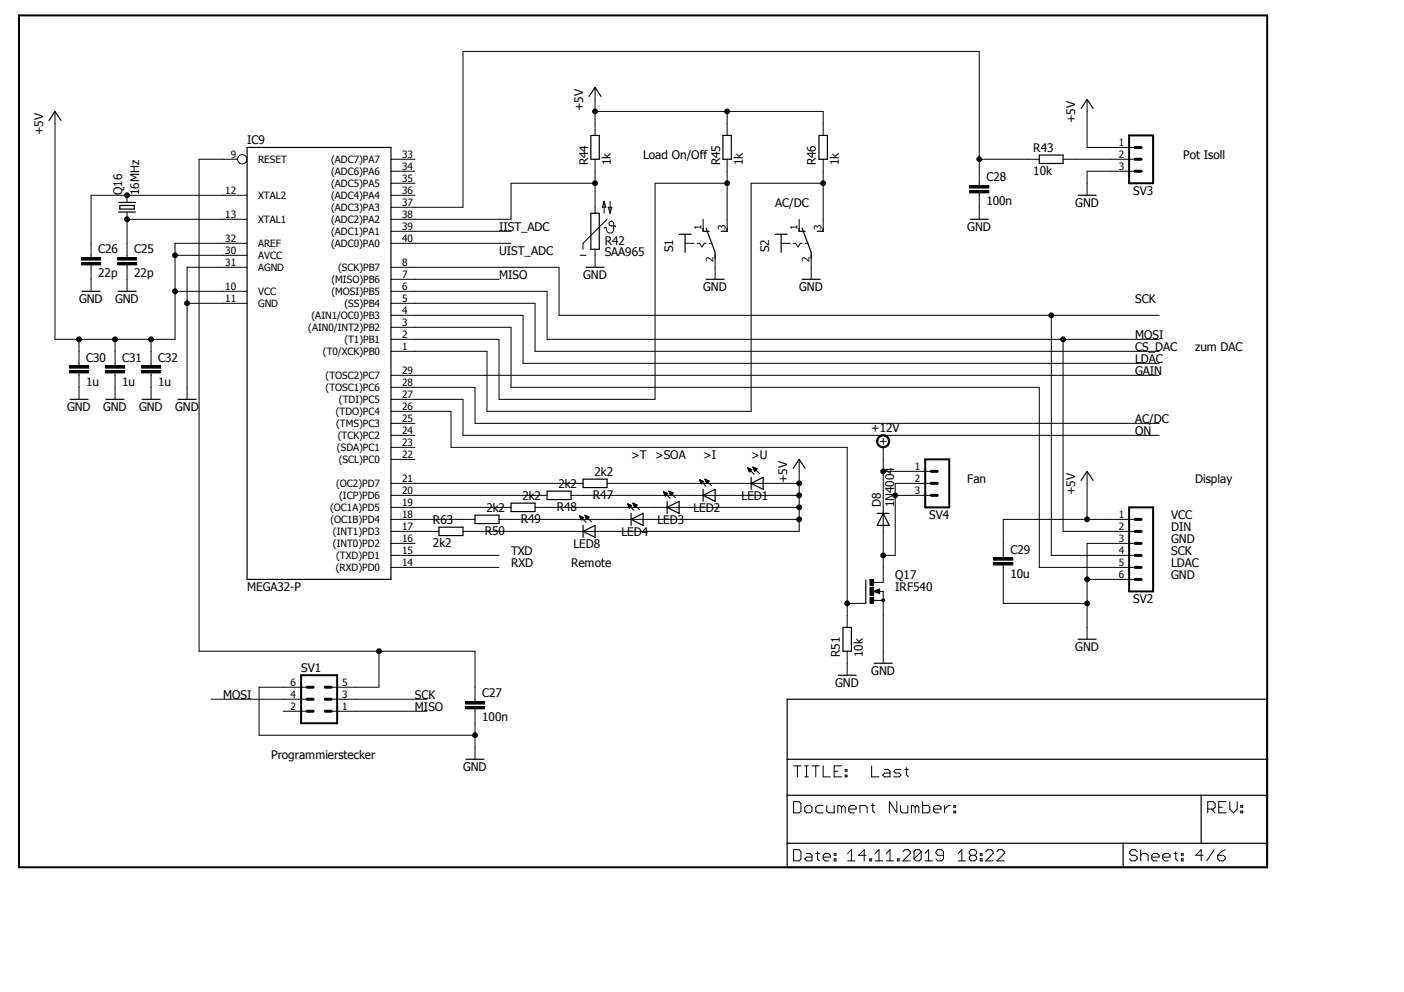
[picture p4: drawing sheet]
<svg xmlns="http://www.w3.org/2000/svg" width="297mm" height="210mm" viewBox="0 0 297 210" stroke-linecap="round" stroke-linejoin="round" font-family="sans-serif">
<path d="M3.5 3l264.9 181.1M268.4 3l-264.9 181.1" fill="none" stroke="#fff" stroke-width=".21"/>
<path d="M4 3.3h264.1v180.2h-264.1zM238.9 28.7h5.1v10.1h-5.1zM195.7 97.2h5.1v10.2h-5.1zM238.9 107.4h5.1v17.7h-5.1zM63.7 142.9h7.6v10.1h-7.6z" fill="none" stroke="#000" stroke-width=".42"/>
<g fill="none" stroke="#000" stroke-width=".25">
<path d="M10.4 25.5l1.2-1.9 1.3 1.9M52.3 31.2h30.4v91.4h-30.4zM124.6 20.4l1.3-1.9 1.3 1.9M125 28.7h1.8v5h-1.8zM152.9 28.7h1.8v5h-1.8zM173.3 28.7h1.7v5h-1.7zM219.9 32.8h5v1.8h-5zM228.7 22.9l1.3-1.9 1.3 1.9M25.1 42.8h3.6M25.1 44.9h3.6M25.4 43.5h3v.7h-3zM124 56.6h3.8"/>
<path d="M125 45.1h1.8v7.6h-1.8zM143.7 49.6h2.5M144.9 49.6v3.8M148.8 48.3v.6h1.2M149.4 48.3l1.9 5.1v1.3M149.4 59.1h3.8M153.8 48.3v.6h-1.2M164 49.6h2.5M165.3 49.6v3.8M169.1 48.3v.6h1.2M169.7 48.3l1.9 5.1v1.3M169.7 59.1h3.8"/>
<path d="M174.2 48.3v.6h-1.3M205.3 46.4h3.8M228.1 41.3h3.8M17.4 61.6h3.8M25 61.6h3.8M14.8 84.5h3.8M22.4 84.5h3.8M30.1 84.5h3.8M37.7 84.5h3.8M167.8 99.1l1.3-1.9 1.2 1.9M92.9 111.5h5.1v1.8h-5.1zM100.5 109h5.1v1.8h-5.1z"/>
<path d="M108.1 106.5h5.1v1.7h-5.1zM115.7 103.9h5.1v1.8h-5.1zM123.4 101.4h5v1.8h-5zM123.4 111.2v2.5M123.4 112.4l2.5-1.2v2.5zM133.5 109.9l2.6-1.3v2.6zM133.5 108.6v2.6M141.1 107.4l2.6-1.3v2.5zM141.1 106.1v2.5M148.8 104.8l2.5-1.3v2.6zM148.8 103.5v2.6M158.9 102.3l2.6-1.3v2.5z"/>
<path d="M158.9 101v2.5M185.6 108.6h2.5M186.9 108.6l1.2 2.6h-2.5zM228.7 101.6l1.3-1.9 1.3 1.9M178.3 132.8h1.8v5h-1.8zM183.2 122.7v5M228.1 135.3h3.8M166.5 148h101.6v35.5h-101.6zM177.3 142.9h3.8M185 140.3h3.8M98.6 160.7h3.8M166.5 168.3h101.6"/>
<path d="M166.5 178.4h101.6M166.5 160.7h101.6M237.6 178.4v5.1M254.1 168.3v10.1"/>
</g>
<g fill="none" stroke="#000" stroke-width=".21">
<path d="M125.9 18.5v10.2M11.6 23.6v48.2h25.4v-20.3h15.3M50.3 33.7h-8.2v104.1h58.4v10.7M82.7 33.7h5.1M82.7 36.2h5.1M82.7 38.8h5.1M125.9 23.6h48.3v5.1M125.9 38.8h-17.8v7.6h-25.4M125.9 33.7v11.4M153.8 38.8h-15.2v45.7h-33v-12.7h-22.9M153.8 23.6v5.1M153.8 33.7v15.2"/>
<path d="M174.2 33.7v15.2M174.2 38.8h-15.3v48.2h-55.9v-12.7h-20.3M205.1 39.3h4.1v.5h-4.1zM207.2 33.7h12.7M207.2 39.3v-28.4h-109.2v33h-15.3M224.9 33.7h15.3M230 21v10.2h10.2M240.2 36.2h-10.2v5.1M17.2 55.5h4.1v.5h-4.1zM17.2 54.5h4.1v.5h-4.1zM19.3 56v5.6M24.8 55.5h4.1v.5h-4.1z"/>
<path d="M24.8 54.5h4.1v.5h-4.1zM26.9 46.4h25.4M26.9 41.3v1.5M26.9 44.9v9.6M26.9 56v5.6M37 54h15.3M52.3 41.3h-33v13.2M52.3 56.6h-12.7v27.9M82.7 41.3h5.1M82.7 48.9h25.4M82.7 51.5h25.4M82.7 56.6h35.6v10.1h126.9"/>
<path d="M82.7 59.1h22.9M122.7 54h1.3M125.9 52.7v3.9M127.8 42.6l.4 1.3h-.8zM127.8 42.6v2.5M128.4 46.4l-5 5.1v1.2M128.7 43.9h.8l-.4 1.2zM129.1 42.6v2.5M130.2 48l-.1-.2h-.8a.5 .5 0 0 1-.5-.5 .5 .5 0 0 1 .5-.5 .5 .5 0 0 1 .5 .5v1.3a.82 .82 0 0 1-1 .7 .82 .82 0 0 1-.5-1.1l-.3-.1-.2 .2M144.9 51.5h2M147.5 51.5h.5l.5 .7 .5-.7h.4M148.8 46.4v2.5"/>
<path d="M150 51.5h.7M151.3 54v5.1M165.3 51.5h1.9M167.8 51.5h.5l.5 .7 .5-.7h.4M169.1 46.4v2.5M170.3 51.5h.7M171.6 54v5.1M205.1 40.3h4.1v.5h-4.1zM207.2 40.8v5.6M14.7 78.4h4.1v.5h-4.1zM14.7 77.4h4.1v.5h-4.1zM16.7 71.8v5.6"/>
<path d="M16.7 78.9v5.6M22.3 78.4h4.1v.5h-4.1zM22.3 77.4h4.1v.5h-4.1zM24.3 71.8v5.6M24.3 78.9v5.6M29.9 78.4h4.1v.5h-4.1zM29.9 77.4h4.1v.5h-4.1zM32 71.8v5.6M32 78.9v5.6M37 61.6h15.3M39.6 64.2h12.7M82.7 61.6h33v10.2h129.5"/>
<path d="M82.7 64.2h30.5v10.1h132M82.7 66.7h28v10.2h134.5M82.7 69.3h25.4v12.7h111.8v38.1h20.3M82.7 79.4h162.5M222.4 66.7v50.8h17.8M224.9 71.8v40.6h15.3M82.7 82h17.8v7.6h144.7M82.7 84.5h15.3v7.6h147.2M82.7 87h12.7v7.7h83.8v38.1M82.7 89.6h5.1M82.7 92.1h5.1M82.7 94.7h5.1"/>
<path d="M82.7 97.2h5.1M158.2 99l1.4 1.4M158.2 99l.8 .4-.5 .5zM158.2 99.1h.3M158.2 99h.1M158.2 99.2h.5M158.3 99.3h.6M158.3 99.4h.7M158.4 99.5h.5M158.4 99.6h.4M158.5 99.7h.2M158.5 99.8h.1"/>
<path d="M159.3 98.8l1.4 1.4M159.3 98.8l.9 .4-.5 .5zM159.3 98.8h.1M159.3 98.9h.2M159.4 99h.3M159.4 99.1h.5M159.5 99.3h.6M159.5 99.2h.6M159.5 99.4h.5M159.6 99.5h.3M159.6 99.6h.2M159.6 99.7h.2"/>
<path d="M169.1 97.2v15.2h-71.1M185.8 92.5a1.4 1.4 0 0 1 2.2 .1 1.4 1.4 0 0 1-.7 2.1 1.4 1.4 0 0 1-1.8-1.3h.2a1.15 1.15 0 0 1 1.7-1 1.15 1.15 0 0 1 .2 1.9 1.15 1.15 0 0 1-1.8-.5l-.1-.4h-.2zM186.2 93.4h1.3M186.9 99.7h10.1M186.9 92.8v1.2M186.9 94.7v28.5h-2.1M230 99.7v10.2M82.7 117.5h22.9M82.7 115h5.1M82.7 112.4h10.2M82.7 109.9h17.8M82.7 107.4h25.4"/>
<path d="M82.7 104.8h33M82.7 102.3h40.7M105.6 109.9h63.5M113.2 107.4h55.9M120.8 104.8h48.3M122.6 109.1l1.4 1.4M122.6 109.1h.1M122.6 109.1l.9 .4M122.6 109.1l.4 .9 .5-.5M122.6 109.3h.3M122.7 109.3h.4M122.7 109.4h.6"/>
<path d="M122.8 109.5h.7M122.8 109.6h.6M122.8 109.7h.5M122.9 109.8h.3M122.9 109.9h.2M123 109.9h.1M123.7 109l1.4 1.4M123.7 109l.9 .4-.5 .5zM123.8 109.1h.1M123.8 109.1h.3M123.9 109.3h.4M123.9 109.4h.7"/>
<path d="M123.9 109.3h.6M123.9 109.5h.6M124 109.6h.4M124 109.7h.3M124.1 109.8h.1M124.1 109.9h.1M128.4 102.3h40.7M132.8 106.6l1.4 1.4M132.8 106.6l.8 .4-.5 .5M132.8 106.6l.3 .9M132.8 106.7h.2M132.8 106.8h.3"/>
<path d="M132.9 106.8h.4M132.9 106.9h.7M133 107.1h.5M133 107h.6M133 107.2h.4M133.1 107.3h.2M133.1 107.5h.1M133.9 106.5l1.4 1.4M133.9 106.5l.9 .3M133.9 106.5l.4 .9 .5-.6M133.9 106.5h.1M133.9 106.6h.3"/>
<path d="M134 106.7h.4M134 106.8h.6M134.1 106.8h.7M134.1 106.9h.6M134.2 107h.4M134.2 107.1h.3M134.2 107.2h.2M134.3 107.3h.1M140.4 104.1l1.4 1.4M140.4 104.1h.1M140.4 104.1l.9 .3M140.4 104.1l.4 .8 .5-.5"/>
<path d="M140.4 104.2h.3M140.5 104.3h.4M140.5 104.4h.6M140.5 104.4h.8M140.6 104.5h.6M140.6 104.6h.5M140.7 104.7h.3M140.8 104.9h.1M141.5 103.9l1.4 1.4M141.5 103.9l.9 .4-.5 .5zM141.6 104h.1M141.6 104.1h.3"/>
<path d="M141.6 104.2h.5M141.7 104.4h.7M141.7 104.3h.6M141.7 104.4h.6M141.8 104.5h.4M141.8 104.6h.3M141.9 104.7h.1M148 101.5l1.4 1.4M148 101.5h.1M148 101.5l.9 .4-.5 .5zM148 101.6h.2M148.1 101.7h.3"/>
<path d="M148.1 101.8h.5M148.2 101.9h.6M148.2 102.1h.5M148.2 102.2h.4M148.3 102.2h.2M148.3 102.3h.2M149.1 101.4l1.4 1.4M149.1 101.4l.9 .4M149.1 101.4l.4 .9 .5-.5M149.1 101.4h.1M149.2 101.5h.2M149.2 101.6h.4"/>
<path d="M149.3 101.7h.6M149.3 101.8h.7M149.3 101.9h.6M149.4 101.9h.4M149.4 102.1h.3M149.5 102.2h.1M189.4 104.8h7.6M197 102.3h-7.6v15.2h-2.5M210.2 119h4.1v.5h-4.1zM210.2 118h4.1v.5h-4.1zM212.3 119.5v8.2h17.7M240.2 115h-10.2v20.3"/>
<path d="M240.2 109.9h-27.9v8.1M80.2 137.8v7.6h-10.1M82.7 120.1h22.9M179.2 127.7h4M179.2 137.8v5.1M184.1 126.4h.7v1.3h-.7zM184.1 122.6h.7v1.3h-.7zM184.1 124.2h.7v1.8h-.7zM184.8 127h2.1M184.8 125.1l1.3-.5v1zM186 125.1h.9v15.2M186.6 126.8h.5l.1 .2-.1 .3h-.5z"/>
<path d="M230 122.6h10.2M44.7 148h20.3M59.9 150.5h5.1M65 145.4h-10.2v10.2h45.7M70.1 150.5h20.2M70.1 148h20.2M98.5 149.5h4v.5h-4zM98.5 148.5h4v.5h-4zM100.5 150v10.7M167.9 169.6h1.2l.4 .5v1.5l-.4 .4h-1.2zM167.9 179.8h1.2l.4 .4v1.5l-.4 .5h-1.2zM167.9 162.1h1.6"/>
<path d="M168.7 162.1v2.3M170.3 170.8l.3-.4h.8l.4 .4v.8l-.4 .4h-.8l-.3-.4zM170.3 162.1h.7M170.3 164.4h.7M170.6 162.1v2.3M171.8 162.1h1.6M172.6 162.1v2.3M174.2 162.1v2.3h1.5M174.2 170.4h-1.2l-.4 .4v.8l.4 .4h1.2M174.9 170.4v1.2l.4 .4h1.2v-1.6M176.5 163.2h.7M178.1 162.1h-1.6v2.3h1.6"/>
<path d="M178.1 170.8l-.5-.4h-.4v1.6M178.1 170.8l.3-.4 .4 .4v1.2M178.1 170.8v1.2M178.8 164h.4v.4h-.4zM178.8 162.8h.4v.4h-.4zM179.6 171.2h1.5v-.4l-.3-.4h-.8l-.4 .4v.8l.4 .4h.8M181.9 172v-1.6h1.2l.4 .4v1.2M184.3 170.4h.7M184.4 162.1v2.3h1.6M184.7 170.1v1.5l.3 .4M187.2 162.8h.7l.4 .4v1.2h-1.1l-.5-.4 .5-.4h1.1M189.7 169.6v2.4l-1.5-2.4v2.4"/>
<path d="M190.5 170.4v1.2l.4 .4h1.2v-1.6M190.6 162.8h-1.1l-.4 .4 .4 .4h.7l.4 .4-.4 .4h-1.1M191.4 162.8h.8M191.8 162.4v1.6l.4 .4M193.6 170.8l-.4-.4h-.4v1.6M193.6 170.8v1.2M193.6 170.8l.4-.4 .4 .4v1.2M195.2 169.6v2.4h1.1l.4-.4v-.8l-.4-.4h-1.1M197.5 171.2h1.6v-.4l-.4-.4h-.8l-.4 .4v.8l.4 .4h.8M199.9 170.4v1.6M201 170.4h-.3l-.8 .8M201.8 171.6h.4v.4h-.4z"/>
<path d="M201.8 170.4h.4v.4h-.4zM241.3 179.8v2.4M255.5 171.2h1.2l.4-.4v-.7l-.4-.5h-1.2v2.4M256.3 171.2l.8 .8M256.9 179.8l-1.6 2.4M257.8 170.8h.8M259.2 179.8l-.8 .4-.8 .8M259.4 169.6h-1.6v2.4h1.6M260.2 169.6v1.6l.8 .8 .7-.8v-1.6M262.5 171.6h.4v.4h-.4zM262.5 170.4h.4v.4h-.4zM170.6 180.6h.8l.4 .4v1.2h-1.2l-.3-.5 .3-.3h1.2"/>
<path d="M172.6 180.6h.8M173 180.2v1.5l.4 .5M174.2 181.4h1.5v-.4l-.4-.4h-.8l-.3 .4v.7l.3 .5h.8M176.5 181.7h.4v.5h-.4zM176.5 180.6h.4v.4h-.4zM179.3 182.2h1.6M179.3 180.6l.8-.8v2.4M183.2 181h-1.6l1.2-1.2v2.4M184 181.7h.4v.5h-.4zM185.2 182.2h1.5M185.2 180.6l.8-.8v2.4M187.5 182.2h1.6"/>
<path d="M187.5 180.6l.8-.8v2.4M189.9 181.7h.3v.5h-.3zM191 180.2l.4-.4h.8l.4 .4v.4l-1.6 1.6h1.6M194.9 180.2v1.5l-.4 .5h-.7l-.4-.5M194.9 180.2l-.4-.4h-.7l-.4 .4v1.5M194.9 180.2l-1.5 1.5M195.7 182.2h1.6M195.7 180.6l.8-.8v2.4M199.6 181h-1.2l-.4-.4v-.4l.4-.4h.8l.4 .4v1.5l-.4 .5h-.8l-.4-.5M202.7 182.2h1.6M202.7 180.6l.8-.8v2.4M205.4 181l-.3 .4v.3l.3 .5h.8l.4-.5v-.3l-.4-.4"/>
<path d="M205.4 181l-.3-.4v-.4l.3-.4h.8l.4 .4v.4l-.4 .4M205.4 181h.8M207.4 181.7h.4v.5h-.4zM207.4 180.6h.4v.4h-.4zM208.6 180.2l.4-.4h.7l.4 .4v.4l-1.5 1.6h1.5M210.9 180.2l.4-.4h.7l.5 .4v.4l-1.6 1.6h1.6M240.6 180.2l-.4-.4h-.8l-.4 .4v.4l.4 .4h.8l.4 .4v.3l-.4 .5h-.8l-.4-.5M241.3 181l.4-.4h.8l.4 .4v1.2M243.7 181.4h1.5v-.4l-.3-.4h-.9l-.3 .4v.7l.3 .5h.9M246 181.4h1.6v-.4l-.4-.4h-.8l-.4 .4v.7l.4 .5h.8M248.4 180.6h.7M248.7 180.2v1.5l.4 .5"/>
<path d="M249.9 181.7h.4v.5h-.4zM249.9 180.6h.4v.4h-.4zM254.5 181h-1.5l1.1-1.2v2.4M257.6 181h1.2l.4 .4v.3l-.4 .5h-.8l-.4-.5z"/>
<circle cx="51.3" cy="33.7" r=".98"/>
<circle cx="125.9" cy="38.8" r=".51"/>
<circle cx="125.9" cy="23.6" r=".51"/>
<circle cx="153.8" cy="23.6" r=".51"/>
<circle cx="153.8" cy="38.8" r=".51"/>
<circle cx="174.2" cy="38.8" r=".51"/>
<circle cx="207.2" cy="33.7" r=".51"/>
<circle cx="26.9" cy="46.4" r=".51"/>
<circle cx="26.9" cy="41.3" r=".51"/>
<circle cx="37" cy="54" r=".51"/>
<circle cx="16.7" cy="71.8" r=".51"/>
<circle cx="24.3" cy="71.8" r=".51"/>
<circle cx="32" cy="71.8" r=".51"/>
<circle cx="37" cy="61.6" r=".51"/>
<circle cx="39.6" cy="64.2" r=".51"/>
<circle cx="222.4" cy="66.7" r=".51"/>
<circle cx="224.9" cy="71.8" r=".51"/>
<circle cx="186.9" cy="99.7" r=".51"/>
<circle cx="169.1" cy="107.4" r=".51"/>
<circle cx="169.1" cy="109.9" r=".51"/>
<circle cx="169.1" cy="104.8" r=".51"/>
<circle cx="169.1" cy="102.3" r=".51"/>
<circle cx="186.9" cy="117.5" r=".51"/>
<circle cx="189.4" cy="104.8" r=".51"/>
<circle cx="230" cy="109.9" r=".51"/>
<circle cx="80.2" cy="137.8" r=".51"/>
<circle cx="179.2" cy="127.7" r=".51"/>
<circle cx="230" cy="127.7" r=".51"/>
<circle cx="230" cy="122.6" r=".51"/>
<circle cx="100.5" cy="155.6" r=".51"/>
</g>
<g fill="none" stroke="#000" stroke-width=".63">
<path d="M240.2 36.2h1.2M240.2 33.7h1.2M240.2 31.2h1.2M197 99.7h1.3M197 104.8h1.3M197 102.3h1.3M240.2 115h1.2M240.2 112.4h1.2M240.2 109.9h1.2M240.2 117.5h1.2M240.2 120.1h1.2M240.2 122.6h1.2"/>
<path d="M65 145.4h1.2M65 148h1.2M65 150.5h1.2M68.8 145.4h1.3M68.8 148h1.3M68.8 150.5h1.3"/>
</g>
<g fill="#000">
<path d="M205.1 39.3h4.1v.5h-4.1z" fill-rule="evenodd"/>
<path d="M17.2 55.5h4.1v.5h-4.1z" fill-rule="evenodd"/>
<path d="M17.2 54.5h4.1v.5h-4.1z" fill-rule="evenodd"/>
<path d="M24.8 55.5h4.1v.5h-4.1z" fill-rule="evenodd"/>
<path d="M24.8 54.5h4.1v.5h-4.1z" fill-rule="evenodd"/>
<path d="M205.1 40.3h4.1v.5h-4.1z" fill-rule="evenodd"/>
<path d="M14.7 78.4h4.1v.5h-4.1z" fill-rule="evenodd"/>
<path d="M14.7 77.4h4.1v.5h-4.1z" fill-rule="evenodd"/>
<path d="M22.3 78.4h4.1v.5h-4.1z" fill-rule="evenodd"/>
<path d="M22.3 77.4h4.1v.5h-4.1z" fill-rule="evenodd"/>
<path d="M29.9 78.4h4.1v.5h-4.1z" fill-rule="evenodd"/>
<path d="M29.9 77.4h4.1v.5h-4.1z" fill-rule="evenodd"/>
<path d="M185.8 92.5a1.4 1.4 0 0 1 2.2 .1 1.4 1.4 0 0 1-.7 2.1 1.4 1.4 0 0 1-1.8-1.3h.2a1.15 1.15 0 0 1 1.7-1 1.15 1.15 0 0 1 .2 1.9 1.15 1.15 0 0 1-1.8-.5l-.1-.4h-.2z" fill-rule="evenodd"/>
<path d="M210.2 119h4.1v.5h-4.1z" fill-rule="evenodd"/>
<path d="M210.2 118h4.1v.5h-4.1z" fill-rule="evenodd"/>
<path d="M184.1 126.4h.7v1.3h-.7z" fill-rule="evenodd"/>
<path d="M184.1 122.6h.7v1.3h-.7z" fill-rule="evenodd"/>
<path d="M184.1 124.2h.7v1.8h-.7z" fill-rule="evenodd"/>
<path d="M186.6 126.8h.5l.1 .2-.1 .3h-.5z" fill-rule="evenodd"/>
<path d="M98.5 149.5h4v.5h-4z" fill-rule="evenodd"/>
<path d="M98.5 148.5h4v.5h-4z" fill-rule="evenodd"/>
<circle cx="125.9" cy="38.8" r=".51"/>
<circle cx="125.9" cy="23.6" r=".51"/>
<circle cx="153.8" cy="23.6" r=".51"/>
<circle cx="153.8" cy="38.8" r=".51"/>
<circle cx="174.2" cy="38.8" r=".51"/>
<circle cx="207.2" cy="33.7" r=".51"/>
<circle cx="26.9" cy="46.4" r=".51"/>
<circle cx="26.9" cy="41.3" r=".51"/>
<circle cx="37" cy="54" r=".51"/>
<circle cx="16.7" cy="71.8" r=".51"/>
<circle cx="24.3" cy="71.8" r=".51"/>
<circle cx="32" cy="71.8" r=".51"/>
<circle cx="37" cy="61.6" r=".51"/>
<circle cx="39.6" cy="64.2" r=".51"/>
<circle cx="222.4" cy="66.7" r=".51"/>
<circle cx="224.9" cy="71.8" r=".51"/>
<circle cx="186.9" cy="99.7" r=".51"/>
<circle cx="169.1" cy="107.4" r=".51"/>
<circle cx="169.1" cy="109.9" r=".51"/>
<circle cx="169.1" cy="104.8" r=".51"/>
<circle cx="169.1" cy="102.3" r=".51"/>
<circle cx="186.9" cy="117.5" r=".51"/>
<circle cx="189.4" cy="104.8" r=".51"/>
<circle cx="230" cy="109.9" r=".51"/>
<circle cx="80.2" cy="137.8" r=".51"/>
<circle cx="179.2" cy="127.7" r=".51"/>
<circle cx="230" cy="127.7" r=".51"/>
<circle cx="230" cy="122.6" r=".51"/>
<circle cx="100.5" cy="155.6" r=".51"/>
</g>
<path d="M186 124.9l-.9 .2 .9 .3v-.3h-.3" fill="none" stroke="#000" stroke-width=".34"/>
<g font-size="2.5">
<text x="123.4" y="23.6" transform="rotate(-90 123.4 23.6)">+5V</text>
<text x="9.1" y="28.7" transform="rotate(-90 9.1 28.7)">+5V</text>
<text x="227.5" y="26.1" transform="rotate(-90 227.5 26.1)">+5V</text>
<text x="52.3" y="30.4">IC9</text>
<text x="124.4" y="35" transform="rotate(-90 124.4 35)">R44</text>
<text x="129.2" y="35" transform="rotate(-90 129.2 35)">1k</text>
<text x="136.1" y="33.7">Load On/Off</text>
<text x="152.4" y="35" transform="rotate(-90 152.4 35)">R45</text>
<text x="157.1" y="35" transform="rotate(-90 157.1 35)">1k</text>
<text x="172.6" y="35" transform="rotate(-90 172.6 35)">R46</text>
<text x="177.5" y="35" transform="rotate(-90 177.5 35)">1k</text>
<text x="218.6" y="32.2">R43</text>
<text x="250.3" y="33.7">Pot Isoll</text>
<text x="25.9" y="41.3" transform="rotate(-90 25.9 41.3)">Q16</text>
<text x="29.4" y="41.3" transform="rotate(-90 29.4 41.3)">16MHz</text>
<text x="208.7" y="38.4">C28</text>
<text x="218.6" y="37">10k</text>
<text x="239.7" y="41.3">SV3</text>
<text x="164" y="43.9">AC/DC</text>
<text x="208.7" y="43.5">100n</text>
<text x="227.5" y="43.9">GND</text>
<text x="20.8" y="53.6">C26</text>
<text x="28.4" y="53.6">C25</text>
<text x="105.6" y="48.9">IIST_ADC</text>
<text x="127.9" y="51.8">R42</text>
<text x="142.4" y="53.4" transform="rotate(-90 142.4 53.4)">S1</text>
<text x="162.7" y="53.4" transform="rotate(-90 162.7 53.4)">S2</text>
<text x="204.6" y="48.9">GND</text>
<text x="20.8" y="58.7">22p</text>
<text x="28.4" y="58.7">22p</text>
<text x="105.6" y="54">UIST_ADC</text>
<text x="105.6" y="59.1">MISO</text>
<text x="123.4" y="59.1">GND</text>
<text x="127.9" y="54.1">SAA965</text>
<text x="16.7" y="64.2">GND</text>
<text x="24.3" y="64.2">GND</text>
<text x="148.8" y="61.6">GND</text>
<text x="169.1" y="61.6">GND</text>
<text x="240.2" y="64.2">SCK</text>
<text x="240.2" y="71.8">MOSI</text>
<text x="18.2" y="76.5">C30</text>
<text x="25.9" y="76.5">C31</text>
<text x="33.5" y="76.5">C32</text>
<text x="240.2" y="74.3">CS_DAC</text>
<text x="240.2" y="76.9">LDAC</text>
<text x="252.9" y="74.3">zum DAC</text>
<text x="18.2" y="81.6">1u</text>
<text x="25.9" y="81.6">1u</text>
<text x="33.5" y="81.6">1u</text>
<text x="240.2" y="79.4">GAIN</text>
<text x="14.2" y="87">GND</text>
<text x="21.8" y="87">GND</text>
<text x="29.4" y="87">GND</text>
<text x="37" y="87">GND</text>
<text x="240.2" y="89.6">AC/DC</text>
<text x="184.3" y="91.5">+12V</text>
<text x="240.2" y="92.1">ON</text>
<text x="125.8" y="100.8">2k2</text>
<text x="133.5" y="97.2">&gt;T</text>
<text x="138.6" y="97.2">&gt;SOA</text>
<text x="148.8" y="97.2">&gt;I</text>
<text x="158.9" y="97.2">&gt;U</text>
<text x="110.5" y="105.8">2k2</text>
<text x="118.1" y="103.3">2k2</text>
<text x="125.4" y="105.5">R47</text>
<text x="156.9" y="105.8">LED1</text>
<text x="166.5" y="102.3" transform="rotate(-90 166.5 102.3)">+5V</text>
<text x="186.3" y="107.4" transform="rotate(-90 186.3 107.4)">D8</text>
<text x="189.1" y="107.4" transform="rotate(-90 189.1 107.4)">1N4004</text>
<text x="204.6" y="102.3">Fan</text>
<text x="227.5" y="104.8" transform="rotate(-90 227.5 104.8)">+5V</text>
<text x="252.9" y="102.3">Display</text>
<text x="91.6" y="110.9">R63</text>
<text x="102.6" y="113.2">R50</text>
<text x="102.9" y="108.4">2k2</text>
<text x="110.2" y="110.6">R49</text>
<text x="117.8" y="108.1">R48</text>
<text x="131.5" y="113.5">LED4</text>
<text x="139.1" y="110.9">LED3</text>
<text x="146.7" y="108.4">LED2</text>
<text x="196.6" y="109.9">SV4</text>
<text x="247.8" y="109.9">VCC</text>
<text x="247.8" y="112.4">DIN</text>
<text x="91.6" y="115.7">2k2</text>
<text x="108.1" y="117.5">TXD</text>
<text x="121.3" y="116">LED8</text>
<text x="213.8" y="117.1">C29</text>
<text x="247.8" y="115">GND</text>
<text x="247.8" y="117.5">SCK</text>
<text x="52.3" y="125.1">MEGA32-P</text>
<text x="108.1" y="120.1">RXD</text>
<text x="120.8" y="120.1">Remote</text>
<text x="189.4" y="125.1">IRF540</text>
<text x="189.4" y="122.6">Q17</text>
<text x="213.8" y="122.2">10u</text>
<text x="247.8" y="122.6">GND</text>
<text x="247.8" y="120.1">LDAC</text>
<text x="239.7" y="127.7">SV2</text>
<text x="227.5" y="137.8">GND</text>
<text x="63.7" y="142.1">SV1</text>
<text x="177.7" y="139.1" transform="rotate(-90 177.7 139.1)">R51</text>
<text x="182.5" y="139.1" transform="rotate(-90 182.5 139.1)">10k</text>
<text x="184.3" y="142.9">GND</text>
<text x="47.2" y="148">MOSI</text>
<text x="87.8" y="148">SCK</text>
<text x="102" y="147.6">C27</text>
<text x="176.7" y="145.4">GND</text>
<text x="87.8" y="150.5">MISO</text>
<text x="102" y="152.7">100n</text>
<text x="57.4" y="160.7">Programmierstecker</text>
<text x="98" y="163.2">GND</text>
</g>
<g font-size="2.1">
<text x="48.8" y="33.4">9</text>
<text x="54.6" y="34.5">RESET</text>
<text x="70.1" y="34.5">(ADC7)PA7</text>
<text x="85.1" y="33.4">33</text>
<text x="85.1" y="35.9">34</text>
<text x="236.7" y="30.8">1</text>
<text x="236.7" y="33.4">2</text>
<text x="236.7" y="35.9">3</text>
<text x="47.7" y="41">12</text>
<text x="70.1" y="37">(ADC6)PA6</text>
<text x="70.1" y="39.5">(ADC5)PA5</text>
<text x="85.1" y="38.4">35</text>
<text x="85.1" y="41">36</text>
<text x="47.7" y="46.1">13</text>
<text x="54.6" y="47.2">XTAL1</text>
<text x="54.6" y="42.1">XTAL2</text>
<text x="70.1" y="42.1">(ADC4)PA4</text>
<text x="70.1" y="44.6">(ADC3)PA3</text>
<text x="70.1" y="47.2">(ADC2)PA2</text>
<text x="85.1" y="43.5">37</text>
<text x="85.1" y="46.1">38</text>
<text x="47.7" y="53.7">30</text>
<text x="47.7" y="51.1">32</text>
<text x="54.6" y="52.2">AREF</text>
<text x="70.1" y="49.7">(ADC1)PA1</text>
<text x="70.1" y="52.2">(ADC0)PA0</text>
<text x="85.1" y="48.6">39</text>
<text x="85.1" y="51.1">40</text>
<text x="148.4" y="48.6" transform="rotate(-90 148.4 48.6)">1</text>
<text x="153.5" y="48.6" transform="rotate(-90 153.5 48.6)">3</text>
<text x="168.7" y="48.6" transform="rotate(-90 168.7 48.6)">1</text>
<text x="173.8" y="48.6" transform="rotate(-90 173.8 48.6)">3</text>
<text x="47.7" y="56.2">31</text>
<text x="54.6" y="57.3">AGND</text>
<text x="54.6" y="54.8">AVCC</text>
<text x="70.1" y="59.9">(MISO)PB6</text>
<text x="71.5" y="57.3">(SCK)PB7</text>
<text x="85.1" y="56.2">8</text>
<text x="85.1" y="58.8">7</text>
<text x="151" y="55.5" transform="rotate(-90 151 55.5)">2</text>
<text x="171.2" y="55.5" transform="rotate(-90 171.2 55.5)">2</text>
<text x="47.7" y="61.3">10</text>
<text x="47.7" y="63.8">11</text>
<text x="54.6" y="62.4">VCC</text>
<text x="54.6" y="64.9">GND</text>
<text x="70.1" y="62.4">(MOSI)PB5</text>
<text x="72.9" y="64.9">(SS)PB4</text>
<text x="85.1" y="61.3">6</text>
<text x="85.1" y="63.8">5</text>
<text x="65.2" y="70">(AIN0/INT2)PB2</text>
<text x="65.9" y="67.5">(AIN1/OC0)PB3</text>
<text x="85.1" y="66.4">4</text>
<text x="85.1" y="68.9">3</text>
<text x="85.1" y="71.5">2</text>
<text x="68.3" y="75.1">(T0/XCK)PB0</text>
<text x="72.9" y="72.6">(T1)PB1</text>
<text x="85.1" y="74">1</text>
<text x="68.9" y="80.2">(TOSC2)PC7</text>
<text x="68.9" y="82.7">(TOSC1)PC6</text>
<text x="85.1" y="79.1">29</text>
<text x="85.1" y="81.6">28</text>
<text x="71" y="87.8">(TDO)PC4</text>
<text x="71.7" y="85.3">(TDI)PC5</text>
<text x="85.1" y="84.2">27</text>
<text x="85.1" y="86.7">26</text>
<text x="85.1" y="89.2">25</text>
<text x="71.1" y="90.3">(TMS)PC3</text>
<text x="71.3" y="95.4">(SDA)PC1</text>
<text x="71.5" y="92.9">(TCK)PC2</text>
<text x="85.1" y="91.8">24</text>
<text x="85.1" y="94.3">23</text>
<text x="71.7" y="98">(SCL)PC0</text>
<text x="85.1" y="96.8">22</text>
<text x="85.1" y="101.9">21</text>
<text x="193.5" y="99.4">1</text>
<text x="193.5" y="101.9">2</text>
<text x="71.1" y="103">(OC2)PD7</text>
<text x="71.8" y="105.6">(ICP)PD6</text>
<text x="85.1" y="107">19</text>
<text x="85.1" y="104.4">20</text>
<text x="193.5" y="104.4">3</text>
<text x="69.8" y="108.1">(OC1A)PD5</text>
<text x="69.9" y="110.7">(OC1B)PD4</text>
<text x="70.4" y="113.2">(INT1)PD3</text>
<text x="85.1" y="112.1">17</text>
<text x="85.1" y="109.5">18</text>
<text x="236.7" y="109.5">1</text>
<text x="236.7" y="112.1">2</text>
<text x="70.4" y="115.7">(INT0)PD2</text>
<text x="71.1" y="118.3">(TXD)PD1</text>
<text x="85.1" y="119.7">14</text>
<text x="85.1" y="117.1">15</text>
<text x="85.1" y="114.6">16</text>
<text x="236.7" y="114.6">3</text>
<text x="236.7" y="117.1">4</text>
<text x="236.7" y="119.7">5</text>
<text x="71" y="120.8">(RXD)PD0</text>
<text x="236.7" y="122.2">6</text>
<text x="61.5" y="147.6">4</text>
<text x="61.5" y="145.1">6</text>
<text x="72.4" y="147.6">3</text>
<text x="72.4" y="145.1">5</text>
<text x="61.5" y="150.2">2</text>
<text x="72.4" y="150.2">1</text>
</g>
</svg>
